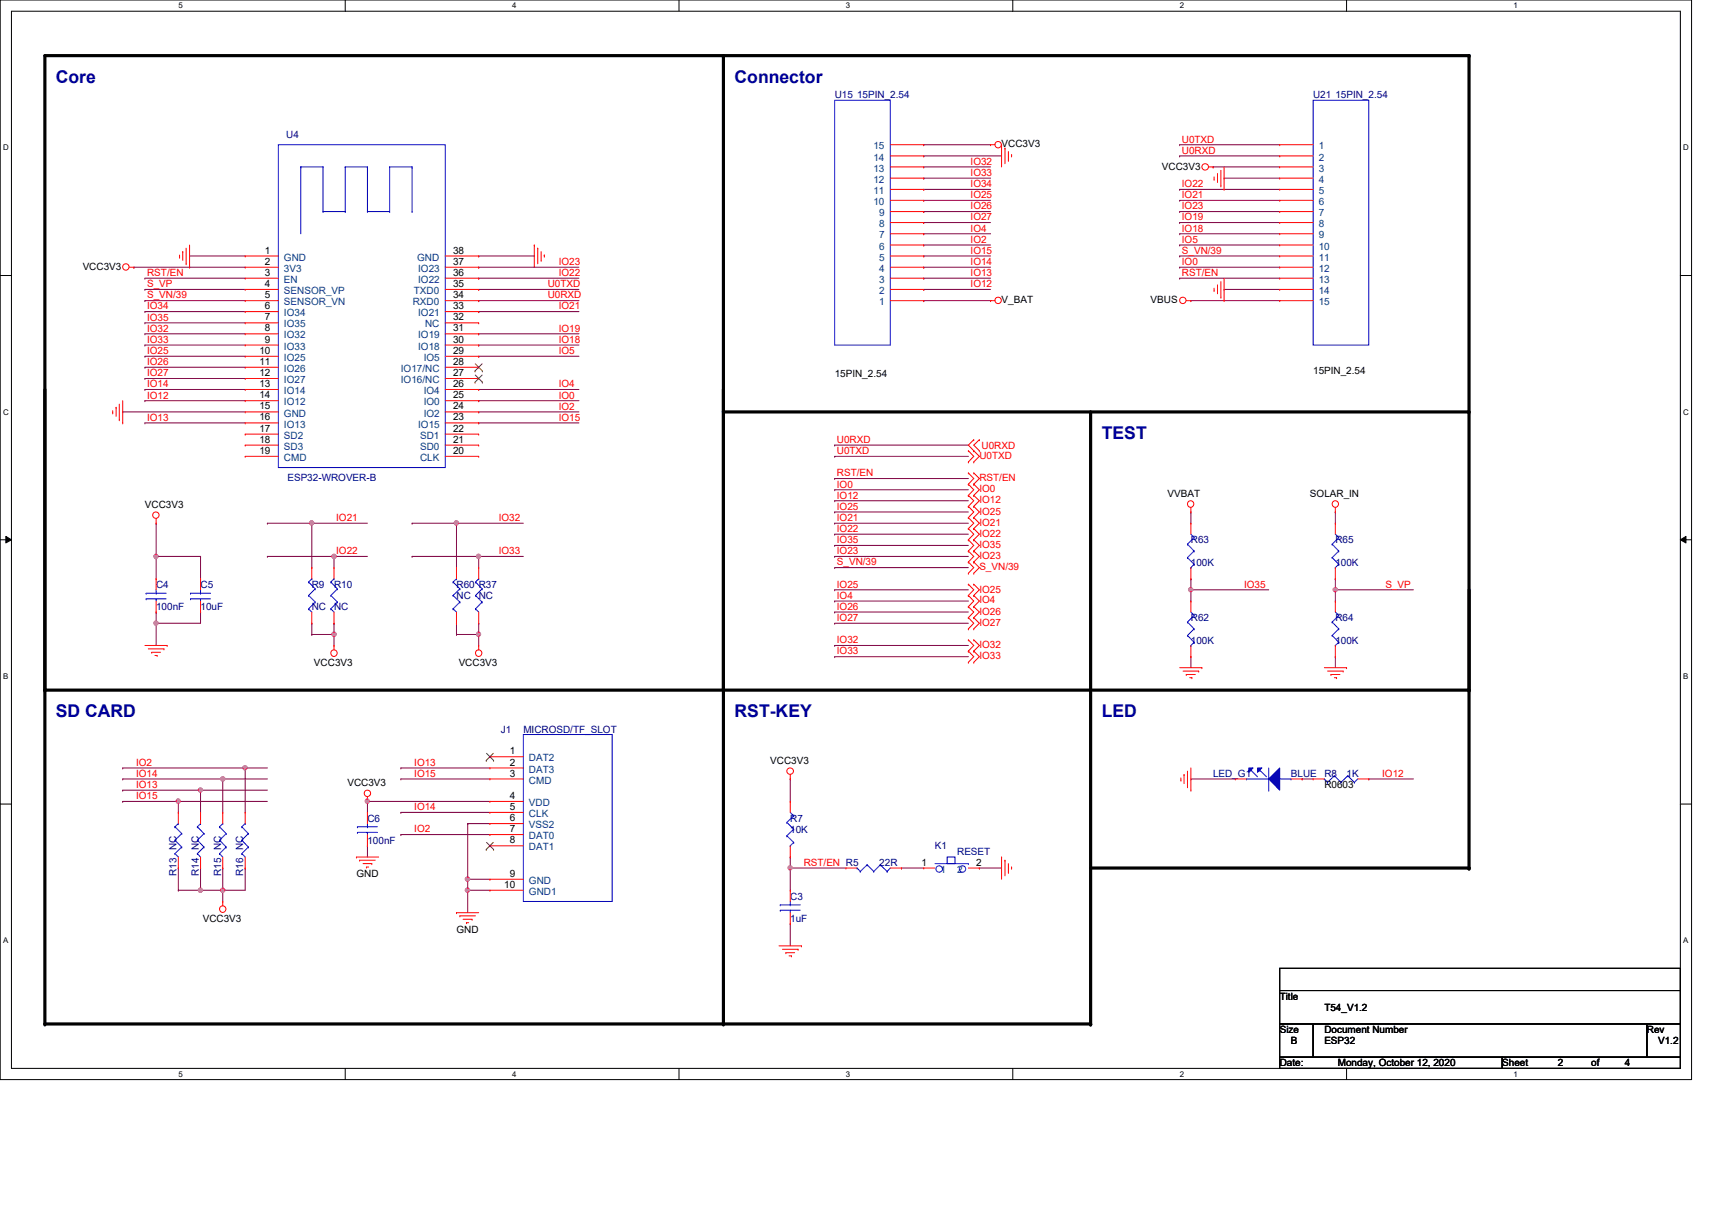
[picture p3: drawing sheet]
<svg xmlns="http://www.w3.org/2000/svg" width="297mm" height="210mm" viewBox="0 0 297 210" stroke-linecap="round" stroke-linejoin="round" font-family="sans-serif">
<path d="M0 0h293.5v187.3h-293.5zM2 1.9h289.5v183.4h-289.5z" fill="none" stroke="#000" stroke-width=".17"/>
<g fill="#fff">
<path d="M30.9 .2h.8v1.5h-.8z"/>
<path d="M30.9 185.5h.8v1.6h-.8z"/>
</g>
<path d="M59.9 0v1.9M59.9 185.3v2" fill="none" stroke="#000" stroke-width=".17"/>
<g fill="#fff">
<path d="M88.9 .2h.7v1.5h-.7z"/>
<path d="M88.9 185.5h.7v1.6h-.7z"/>
</g>
<path d="M117.8 0v1.9M117.8 185.3v2" fill="none" stroke="#000" stroke-width=".17"/>
<g fill="#fff">
<path d="M146.8 .2h.7v1.5h-.7z"/>
<path d="M146.8 185.5h.7v1.6h-.7z"/>
</g>
<path d="M175.7 0v1.9M175.7 185.3v2" fill="none" stroke="#000" stroke-width=".17"/>
<g fill="#fff">
<path d="M204.7 .2h.7v1.5h-.7z"/>
<path d="M204.7 185.5h.7v1.6h-.7z"/>
</g>
<path d="M233.6 0v1.9M233.6 185.3v2" fill="none" stroke="#000" stroke-width=".17"/>
<g fill="#fff">
<path d="M262.6 .2h.8v1.5h-.8z"/>
<path d="M262.6 185.5h.8v1.6h-.8z"/>
<path d="M.5 24.8h1v1.6h-1z"/>
<path d="M292.1 24.8h.9v1.6h-.9z"/>
<path d="M.5 70.7h1v1.5h-1z"/>
<path d="M292.1 70.7h.9v1.5h-.9z"/>
</g>
<path d="M0 47.8h2M291.5 47.8h2" fill="none" stroke="#000" stroke-width=".17"/>
<g fill="#fff">
<path d="M.5 116.5h.9v1.6h-.9z"/>
<path d="M292.1 116.5h.8v1.6h-.8z"/>
</g>
<path d="M0 93.6h2M1 93l1 .6-1 .6zM291.5 93.6l1-.6v1.2zM291.5 93.6h2" fill="none" stroke="#000" stroke-width=".17"/>
<path d="M1 93l1 .6-1 .6zM291.5 93.6l1-.6v1.2z" fill="#000"/>
<g fill="#fff">
<path d="M.5 162.4h.9v1.5h-.9z"/>
<path d="M292.1 162.4h.8v1.5h-.8z"/>
</g>
<path d="M0 139.5h2M291.5 139.5h2" fill="none" stroke="#000" stroke-width=".17"/>
<path d="M125.5 9.7v167.9M125.5 71.5h129.4M189.2 71.5v106.1h-181.4v-167.9h247.1v140.9h-65.7M7.8 119.7h247.1" fill="none" stroke="#000" stroke-width=".55"/>
<g fill="#000">
<circle cx="254.9" cy="9.7" r=".28"/>
<circle cx="254.9" cy="71.5" r=".28"/>
<circle cx="7.8" cy="119.7" r=".28"/>
<circle cx="125.5" cy="119.7" r=".28"/>
<circle cx="189.2" cy="119.7" r=".28"/>
<circle cx="254.9" cy="119.7" r=".28"/>
<circle cx="254.9" cy="150.6" r=".28"/>
<circle cx="7.8" cy="177.6" r=".28"/>
<circle cx="125.5" cy="177.6" r=".28"/>
<circle cx="189.2" cy="177.6" r=".28"/>
</g>
<g fill="none" stroke="#7f003f" stroke-width=".17">
<path d="M23.2 46.4h.1M23.2 46.4h19.3M25.1 48.3h.1M25.1 50.2h.1M25.1 52.2h.1M25.1 59.9h.1M25.1 54.1h.1M25.1 56h.1M25.1 57.9h.1M25.1 54.1h17.4M25.1 48.3h17.4M25.1 50.2h17.4"/>
<path d="M25.1 52.2h17.4M25.1 57.9h17.4M25.1 59.9h17.4M25.1 56h17.4M32.9 44.4h.1M32.9 44.4h9.6M83.1 44.4h.1M83.1 54.1h.1M83.1 50.2h.1M83.1 52.2h.1M83.1 46.4h.1M83.1 48.3h.1"/>
<path d="M83.1 57.9h.1M83.1 59.9h.1M83.1 44.4h9.6M83.1 54.1h17.4M83.1 48.3h17.4M83.1 46.4h17.4M83.1 50.2h17.4M83.1 52.2h17.4M83.1 57.9h17.4M83.1 59.9h17.4M21.3 71.5h.1M21.3 71.5h21.2"/>
<path d="M25.1 65.7h.1M25.1 63.7h.1M25.1 61.8h.1M25.1 73.4h.1M25.1 69.5h.1M25.1 67.6h.1M25.1 69.5h17.4M25.1 65.7h17.4M25.1 63.7h17.4M25.1 61.8h17.4M25.1 67.6h17.4M25.1 73.4h17.4"/>
<path d="M83.1 69.5h.1M83.1 61.8h.1M83.1 71.5h.1M83.1 67.6h.1M83.1 73.4h.1M83.1 69.5h17.4M83.1 71.5h17.4M83.1 61.8h17.4M83.1 67.6h17.4M83.1 73.4h17.4M144.8 92.7h.1M144.8 90.8h.1"/>
<path d="M144.8 94.6h.1M144.8 92.7h23.2M144.8 90.8h23.2M144.8 94.6h23.2M54.1 108.1h.1M54.1 110.1h.1M54.1 108.1v2M54.1 110.1h3.9"/>
</g>
<circle cx="58" cy="110" r=".38" fill="#f0f"/>
<circle cx="58" cy="110" r=".38" fill="none" stroke="#f0f" stroke-width=".17"/>
<g fill="none" stroke="#7f003f" stroke-width=".17">
<path d="M46.4 96.5h.1M46.4 90.8h.1M46.4 96.5h17.4M46.4 90.8h7.7M54.1 90.8h.1M54.1 90.8v7.7M58 96.5h.1M58 96.5v2M144.8 96.5h.1M144.8 98.5h.1M144.8 96.5h23.2M144.8 98.5h23.2"/>
<path d="M27.1 108.1h.1M27.1 108.1v3.9M58 108.1h.1M58 108.1v2"/>
</g>
<circle cx="58" cy="96.5" r=".38" fill="#f0f"/>
<circle cx="58" cy="96.5" r=".38" fill="none" stroke="#f0f" stroke-width=".17"/>
<path d="M54.1 90.8h.1M54.1 90.8h9.7" fill="none" stroke="#7f003f" stroke-width=".17"/>
<circle cx="54.1" cy="90.7" r=".38" fill="#f0f"/>
<circle cx="54.1" cy="90.7" r=".38" fill="none" stroke="#f0f" stroke-width=".17"/>
<g fill="none" stroke="#7f003f" stroke-width=".17">
<path d="M144.8 79.2h.1M144.8 77.2h.1M144.8 79.2h23.2M144.8 77.2h23.2M144.8 88.8h.1M144.8 85h.1M144.8 83h.1M144.8 88.8h23.2M144.8 85h23.2M144.8 83h23.2M27.1 106.2h.1M27.1 108.1h.1"/>
<path d="M27.1 106.2v1.9M34.8 106.2h.1M34.8 106.2v1.9h-7.7M58 110.1h.1M58 110.1v1.9M206.6 135.1h.1M206.6 135.1h7.7M225.9 135.1h.1M225.9 135.1h1.9"/>
</g>
<circle cx="27.1" cy="108.1" r=".37" fill="#f0f"/>
<circle cx="27.1" cy="108.1" r=".37" fill="none" stroke="#f0f" stroke-width=".17"/>
<path d="M27.1 96.5h.1M27.1 96.5v3.9" fill="none" stroke="#7f003f" stroke-width=".17"/>
<circle cx="27.1" cy="96.5" r=".38" fill="#f0f"/>
<circle cx="27.1" cy="96.5" r=".38" fill="none" stroke="#f0f" stroke-width=".17"/>
<path d="M27.1 96.5h.1M27.1 90.8h.1M27.1 96.5h7.7M27.1 90.8v5.7M34.8 96.5h.1M34.8 96.5v3.9M81.1 154.4h.1M81.1 154.4h3.9" fill="none" stroke="#7f003f" stroke-width=".17"/>
<circle cx="81.1" cy="154.4" r=".38" fill="#f0f"/>
<circle cx="81.1" cy="154.4" r=".38" fill="none" stroke="#f0f" stroke-width=".17"/>
<path d="M30.9 139h.1M30.9 139v1.9M34.8 137.1h.1M34.8 137.1v3.8M38.6 135.1h.1M38.6 135.1v5.8M42.5 133.2h.1M42.5 133.2v7.7M81.1 154.4h.1M81.1 154.4v3.9" fill="none" stroke="#7f003f" stroke-width=".17"/>
<circle cx="42.5" cy="133.2" r=".37" fill="#f0f"/>
<circle cx="42.5" cy="133.2" r=".37" fill="none" stroke="#f0f" stroke-width=".17"/>
<path d="M38.6 154.4h.1M38.6 154.4v2" fill="none" stroke="#7f003f" stroke-width=".17"/>
<circle cx="38.6" cy="154.4" r=".38" fill="#f0f"/>
<circle cx="38.6" cy="154.4" r=".38" fill="none" stroke="#f0f" stroke-width=".17"/>
<path d="M34.8 137.1h.1M34.8 137.1h11.6M38.6 135.1h.1M38.6 135.1h7.8M42.5 133.2h.1M42.5 133.2h3.9" fill="none" stroke="#7f003f" stroke-width=".17"/>
<circle cx="34.8" cy="137" r=".37" fill="#f0f"/>
<circle cx="34.8" cy="137" r=".37" fill="none" stroke="#f0f" stroke-width=".17"/>
<path d="M30.9 139h.1M30.9 139h15.5" fill="none" stroke="#7f003f" stroke-width=".17"/>
<circle cx="30.9" cy="139" r=".38" fill="#f0f"/>
<circle cx="30.9" cy="139" r=".38" fill="none" stroke="#f0f" stroke-width=".17"/>
<path d="M21.3 137.1h.1M21.3 139h.1M21.3 135.1h.1M21.3 137.1h13.5M21.3 139h9.6M21.3 135.1h17.3" fill="none" stroke="#7f003f" stroke-width=".17"/>
<circle cx="38.6" cy="135.1" r=".38" fill="#f0f"/>
<circle cx="38.6" cy="135.1" r=".38" fill="none" stroke="#f0f" stroke-width=".17"/>
<path d="M21.3 133.2h.1M21.3 133.2h21.2M63.8 139h.1M63.8 139h21.2" fill="none" stroke="#7f003f" stroke-width=".17"/>
<circle cx="63.7" cy="139" r=".38" fill="#f0f"/>
<circle cx="63.7" cy="139" r=".38" fill="none" stroke="#f0f" stroke-width=".17"/>
<g fill="none" stroke="#7f003f" stroke-width=".17">
<path d="M63.8 139h.1M63.8 139v1.9M69.6 133.2h.1M69.6 135.1h.1M69.6 133.2h15.4M69.6 135.1h15.4M63.8 146.7h.1M63.8 146.7v2M69.6 140.9h.1M69.6 144.8h.1M69.6 140.9h15.4M69.6 144.8h15.4"/>
<path d="M81.1 142.9h.1M81.1 152.5h.1M81.1 142.9h3.9M81.1 152.5v1.9M81.1 152.5h3.9"/>
</g>
<circle cx="81.1" cy="152.5" r=".37" fill="#f0f"/>
<circle cx="81.1" cy="152.5" r=".37" fill="none" stroke="#f0f" stroke-width=".17"/>
<path d="M206.6 102.3h.1M206.6 102.3h13.5" fill="none" stroke="#7f003f" stroke-width=".17"/>
<circle cx="206.6" cy="102.3" r=".37" fill="#f0f"/>
<circle cx="206.6" cy="102.3" r=".37" fill="none" stroke="#f0f" stroke-width=".17"/>
<path d="M206.6 88.8h.1M206.6 88.8v2M206.6 113.9h.1M206.6 102.3h.1M206.6 100.4h.1M206.6 100.4v3.9M206.6 113.9v1.9M231.7 102.3h.1M231.7 102.3h13.5" fill="none" stroke="#7f003f" stroke-width=".17"/>
<circle cx="231.7" cy="102.3" r=".37" fill="#f0f"/>
<circle cx="231.7" cy="102.3" r=".37" fill="none" stroke="#f0f" stroke-width=".17"/>
<g fill="none" stroke="#7f003f" stroke-width=".17">
<path d="M144.8 86.9h.1M144.8 86.9h23.2M231.7 88.8h.1M231.7 88.8v2M79.2 108.1h.1M79.2 110.1h.1M79.2 108.1v2M79.2 110.1h3.9M231.7 113.9h.1M231.7 102.3h.1M231.7 100.4h.1M231.7 100.4v3.9"/>
<path d="M231.7 113.9v1.9"/>
</g>
<circle cx="83" cy="110" r=".38" fill="#f0f"/>
<circle cx="83" cy="110" r=".38" fill="none" stroke="#f0f" stroke-width=".17"/>
<path d="M71.5 96.5h.1M71.5 90.8h.1M71.5 96.5h19.3M71.5 90.8h7.7M79.2 90.8h.1M79.2 90.8v7.7M83.1 96.5h.1M83.1 96.5v2M83.1 108.1h.1M83.1 108.1v2" fill="none" stroke="#7f003f" stroke-width=".17"/>
<circle cx="83" cy="96.5" r=".38" fill="#f0f"/>
<circle cx="83" cy="96.5" r=".38" fill="none" stroke="#f0f" stroke-width=".17"/>
<path d="M79.2 90.8h.1M79.2 90.8h11.6" fill="none" stroke="#7f003f" stroke-width=".17"/>
<circle cx="79.2" cy="90.7" r=".38" fill="#f0f"/>
<circle cx="79.2" cy="90.7" r=".38" fill="none" stroke="#f0f" stroke-width=".17"/>
<path d="M83.1 110.1h.1M83.1 110.1v1.9M137.1 150.6h.1M137.1 150.6h9.7" fill="none" stroke="#7f003f" stroke-width=".17"/>
<circle cx="137.1" cy="150.6" r=".37" fill="#f0f"/>
<circle cx="137.1" cy="150.6" r=".37" fill="none" stroke="#f0f" stroke-width=".17"/>
<g fill="none" stroke="#7f003f" stroke-width=".17">
<path d="M144.8 102.3h.1M144.8 104.3h.1M144.8 106.2h.1M144.8 108.1h.1M144.8 113.9h.1M144.8 112h.1M144.8 102.3h23.2M144.8 104.3h23.2M144.8 106.2h23.2M144.8 108.1h23.2M144.8 113.9h23.2M144.8 112h23.2"/>
<path d="M137.1 135.1h.1M137.1 135.1v3.9M237.5 135.1h.1M237.5 135.1h7.7M30.9 154.4h.1M30.9 150.6h.1M30.9 150.6v3.8M34.8 150.6h.1M34.8 154.4h.1M34.8 150.6v3.8M38.6 154.4h.1M38.6 150.6h.1"/>
<path d="M38.6 150.6v3.8M42.5 150.6h.1M42.5 150.6v3.8h-11.6M81.1 142.9h.1M81.1 142.9v9.6M137.1 150.6h.1M137.1 148.7h.1M137.1 148.7v5.7M156.4 150.6h.1M156.4 150.6h3.9M169.9 150.6h.1M169.9 150.6h3.9"/>
<path d="M137.1 160.2h.1M137.1 160.2v3.9"/>
</g>
<circle cx="34.8" cy="154.4" r=".38" fill="#f0f"/>
<circle cx="34.8" cy="154.4" r=".38" fill="none" stroke="#f0f" stroke-width=".17"/>
<g fill="none" stroke="#7f003f" stroke-width=".17">
<path d="M160.3 27.1h.1M160.3 30.9h.1M160.3 29h.1M160.3 32.9h.1M160.3 25.1h.1M160.3 38.6h.1M160.3 36.7h.1M160.3 34.8h.1M160.3 27.1h13.5M160.3 30.9h11.6M160.3 29h11.6M160.3 32.9h11.6"/>
<path d="M160.3 25.1h11.6M160.3 36.7h11.6M160.3 34.8h11.6M160.3 38.6h11.6M204.7 36.7h.1M204.7 32.9h.1M204.7 34.8h.1M204.7 27.1h.1M204.7 25.1h.1M204.7 38.6h.1M204.7 27.1h17.3M204.7 32.9h17.3"/>
<path d="M204.7 25.1h17.3M204.7 36.7h17.3M204.7 34.8h17.3M204.7 38.6h17.3M210.5 29h.1M210.5 29h11.5M212.4 30.9h.1M212.4 30.9h9.6M160.3 48.3h.1M160.3 52.2h.1M160.3 42.5h.1M160.3 44.4h.1"/>
<path d="M160.3 50.2h.1M160.3 46.4h.1M160.3 40.6h.1M160.3 44.4h11.6M160.3 42.5h11.6M160.3 40.6h11.6M160.3 52.2h11.6M160.3 48.3h11.6M160.3 46.4h11.6M160.3 50.2h11.6M204.7 44.4h.1M204.7 42.5h.1"/>
<path d="M204.7 40.6h.1M204.7 48.3h.1M204.7 46.4h.1M204.7 44.4h17.3M204.7 42.5h17.3M204.7 40.6h17.3M204.7 48.3h17.3M204.7 46.4h17.3M206.6 52.2h.1M206.6 52.2h15.4M212.4 50.2h.1M212.4 50.2h9.6"/>
</g>
<g fill="none" stroke="#f00" stroke-width=".17">
<path d="M171.9 25.1h.1M171.9 25.1h.7M173.8 25.1h.1M173.8 25.1v3.9M174.4 25.7h.1M174.4 25.7v2.7M175 27.8h.1M175 26.3v1.5M175.5 26.8h.1M175.5 26.8v.4M209.7 29h.8M210.5 29h.1"/>
<path d="M210.6 31.1h.1M210.6 30.7v.4M211.2 30.1h.1M211.2 30.1v1.6M211.8 32.3h.1M211.8 29.5v2.8M212.4 32.9h.1M212.4 29v3.9M222 25.1h.1M222 27.1h.1M222 29h.1M222 30.9h.1"/>
<path d="M222 32.9h.1M222 34.8h.1M222 36.7h.1M222 38.6h.1M222 25.1h5.8M222 29h5.8M222 27.1h5.8M222 30.9h5.8M222 32.9h5.8M222 34.8h5.8M222 36.7h5.8M222 38.6h5.8"/>
<path d="M22.4 46.4h.8M23.2 46.4h.1M31.2 44.6h.1M31.2 44.2v.4M31.7 43.6h.1M31.7 43.6v1.6M32.3 45.8h.1M32.3 43.1v2.7M32.9 46.4h.1M32.9 42.5v3.9M92.7 42.5h.1M92.7 42.5v3.9"/>
<path d="M93.3 43.1h.1M93.3 43.1v2.7M93.9 45.2h.1M93.9 43.6v1.6M94.4 44.2h.1M94.4 44.2v.4M171.9 52.2h.1M171.9 52.2h.7M205.8 52.2h.8M206.6 52.2h.1M210.6 50.4h.1M210.6 50v.4"/>
<path d="M211.2 49.4h.1M211.2 49.4v1.6M211.8 51.6h.1M211.8 48.9v2.7M212.4 52.2h.1M212.4 48.3v3.9M222 40.6h.1M222 42.5h.1M222 44.4h.1M222 46.4h.1M222 48.3h.1M222 50.2h.1"/>
<path d="M222 52.2h.1M222 46.4h5.8M222 52.2h5.8M222 40.6h5.8M222 42.5h5.8M222 44.4h5.8M222 48.3h5.8M222 50.2h5.8M19.6 71.6h.1M19.6 71.2v.4M20.1 70.7h.1M20.1 70.7v1.5"/>
<path d="M20.7 72.8h.1M20.7 70.1v2.7M21.3 73.4h.1M21.3 69.5v3.9M168 78.2h.1M168 78.2l.9 1-.9 .9M168.9 76.3h.1M168.9 78.2h.1M168.9 76.3l-.9 .9 .9 1M168.9 78.2l1 1-1 .9M169.9 78.2h.1M169.9 76.3h.1"/>
<path d="M169.9 76.3l-1 .9 1 1M27.1 90.8h.1M27.1 90v.8M58 98.5h.1M58 98.5v1.9M83.1 98.5h.1M83.1 98.5v1.9M168 93.6h.1M168 91.7h.1M168 89.8h.1M168 95.6h.1M168 97.5h.1"/>
<path d="M168 99.4h.1M168 87.8h.1M168 85.9h.1M168 84h.1M168 82h.1M168 80.1h.1M168 91.7l.9 1-.9 .9M168 89.8l.9 1-.9 .9M168 93.6l.9 1-.9 1M168 95.6l.9 .9-.9 1M168 97.5l.9 1-.9 .9M168 87.8l.9 1-.9 1"/>
<path d="M168 84l.9 1-.9 .9M168 82l.9 1-.9 1M168 85.9l.9 1-.9 .9M168.9 93.6h.1M168.9 91.7h.1M168.9 89.8h.1M168.9 95.6h.1M168.9 97.5h.1M168.9 99.4h.1M168.9 87.8h.1M168.9 85.9h.1M168.9 84h.1"/>
<path d="M168.9 82h.1M168.9 80.1h.1M168.9 91.7l1 1-1 .9M168.9 89.8l1 1-1 .9M168.9 93.6l1 1-1 1M168.9 95.6l1 .9-1 1M168.9 97.5l1 1-1 .9M168.9 87.8l1 1-1 1M168.9 84l1 1-1 .9M168.9 82l1 1-1 1M168.9 85.9l1 1-1 .9M206.6 88.8h.1"/>
<path d="M206.6 90.8h.1M206.6 88.1v.7M206.6 90.8v1.9M206.6 98.5v1.9M231.7 88.8h.1M231.7 90.8h.1M231.7 88.1v.7M231.7 90.8v1.9M231.7 98.5v1.9M25.1 112h3.9M25.7 112.6h2.7M26.3 113.2h.1"/>
<path d="M26.3 113.2h1.6M26.9 113.7h.4M27.3 113.7h.1M28.4 112.6h.1M29 112h.1M34.8 106.2h.1M34.8 100.4h.1M34.8 100.4v1.9M34.8 104.3v1.9M58 112h.1M58 108.1h.1M58 106.2v1.9"/>
<path d="M58 112v.7M83.1 112h.1M83.1 108.1h.1M83.1 106.2v1.9M83.1 112v.7M168 107.1h.1M168 105.2h.1M168 109.1h.1M168 103.3h.1M168 101.3h.1M168 114.9h.1M168 112.9h.1"/>
<path d="M168 111h.1M168 105.2l.9 1-.9 .9M168 107.1l.9 1-.9 1M168 101.3l.9 1-.9 1M168 103.3l.9 1-.9 .9M168 112.9l.9 1-.9 1M168 111l.9 1-.9 .9M168.9 107.1h.1M168.9 105.2h.1M168.9 109.1h.1M168.9 103.3h.1M168.9 101.3h.1"/>
<path d="M168.9 114.9h.1M168.9 112.9h.1M168.9 111h.1M168.9 105.2l1 1-1 .9M168.9 107.1l1 1-1 1M168.9 101.3l1 1-1 1M168.9 103.3l1 1-1 .9M168.9 112.9l1 1-1 1M168.9 111l1 1-1 .9M204.7 115.8h3.8M205.3 116.4h2.7M205.8 117h.1"/>
<path d="M205.8 117h1.6M206.4 117.6h.4M206.6 100.4h.1M206.8 117.6h.1M208 116.4h.1M208.5 115.8h.1M229.8 115.8h3.8M230.3 116.4h2.7M230.9 117h.1M230.9 117h1.6M231.5 117.6h.4M231.7 100.4h.1"/>
<path d="M231.9 117.6h.1M233 116.4h.1M233.6 115.8h.1M63.8 139h.1M63.8 138.2v.8M137.1 135.1h.1M137.1 139h.1M137.1 134.4v.7M137.1 139v1.9M204.9 135.3h.1M204.9 135v.3M205.4 134.4h.1"/>
<path d="M205.4 134.4v1.5M206 136.5h.1M206 133.8v2.7M206.6 137.1h.1M206.6 133.2v3.9M227.8 135.1h.1M227.8 135.1h2M235.6 135.1h1.9M237.5 135.1h.1M38.6 156.4h.1M38.6 150.6h.1M38.6 140.9h.1"/>
<path d="M38.6 140.9v2M38.6 148.7v1.9M38.6 156.4v.7M61.8 148.7h.1M61.8 148.7h3.9M62.4 149.2h.1M62.4 149.2h2.7M63 149.8h1.5M63.6 150.4h.1M63.6 150.4h.4M64.5 149.8h.1M79.2 158.3h.1"/>
<path d="M79.2 158.3h3.9M79.8 158.9h.1M79.8 158.9h2.7M80.3 159.5h1.6M81.9 159.5h.1M137.1 148.7h.1M137.1 154.4h.1M137.1 146.7v2M137.1 154.4v2M137.1 158.3v1.9M146.8 150.6h.1M146.8 150.6h1.9"/>
<path d="M154.5 150.6h1.9M156.4 150.6h.1M173.8 148.7h.1M173.8 148.7v3.8M174.4 149.2h.1M174.4 149.2v2.7M175 151.3h.1M175 149.8v1.5M175.5 150.4h.1M175.5 150.4v.4M80.9 160.1h.1M80.9 160.1h.4"/>
<path d="M135.2 164.1h3.9M135.8 164.7h2.7M136.4 165.3h.1M136.4 165.3h1.5M136.9 165.8h.4M137.1 160.2h.1M137.3 165.8h.1M138.5 164.7h.1M139.1 164.1h.1"/>
<circle cx="173.2" cy="25.1" r=".56"/>
<circle cx="209.1" cy="29" r=".56"/>
<circle cx="21.8" cy="46.3" r=".56"/>
<circle cx="173.2" cy="52.1" r=".56"/>
<circle cx="205.2" cy="52.1" r=".56"/>
<circle cx="27" cy="89.4" r=".56"/>
<circle cx="206.6" cy="87.4" r=".56"/>
<circle cx="231.7" cy="87.4" r=".56"/>
<circle cx="57.9" cy="113.3" r=".56"/>
<circle cx="83" cy="113.3" r=".56"/>
<circle cx="63.7" cy="137.6" r=".56"/>
<circle cx="137.1" cy="133.8" r=".56"/>
<circle cx="38.6" cy="157.7" r=".56"/>
</g>
<path d="M222 168h69.5v3.8h-69.5zM222 171.8h69.5v5.8h-69.5zM222 177.6h5.8v5.8h-5.8zM227.8 177.6h57.9v5.8h-57.9zM285.7 177.6h5.8v5.8h-5.8zM222 183.4h38.6v1.9h-38.6zM260.6 183.4h30.9v1.9h-30.9z" fill="none" stroke="#000" stroke-width=".17"/>
<g fill="none" stroke="#00f" stroke-width=".17">
<path d="M227.8 17.4h9.7v42.5h-9.7zM206 94.4h.1M206 96.7h.1M206 94.4l1.2 1.2M206 96.7l1.2 1.2M206.6 98.5h.1M206.6 92.7l.6 .6M207.2 93.3h.1M207.2 95.6h.1M207.2 97.9h.1M207.2 95.6l-1.2 1.1M207.2 93.3l-1.2 1.1"/>
<path d="M207.2 97.9l-.6 .6M231.1 94.4h.1M231.1 96.7h.1M231.1 94.4l1.2 1.2M231.1 96.7l1.2 1.2M231.7 98.5h.1M231.7 92.7l.6 .6M232.3 93.3h.1M232.3 95.6h.1M232.3 97.9h.1M232.3 93.3l-1.2 1.1M232.3 95.6l-1.2 1.1"/>
<path d="M232.3 97.9l-.6 .6M33.1 102.9h.1M33.1 103.9h.1M33.1 102.9h3.4M33.1 103.9h3.4M34.8 103.9h.1M34.8 102.9h.1M34.8 102.3v.6M34.8 103.9v.4M57.4 105.6h.1M57.4 103.3h.1M57.4 101h.1"/>
<path d="M57.4 105.6l.6 .6M57.4 103.3l1.1 1.1M57.4 101l1.1 1.2M58 100.4h.1M58 100.4l-.6 .6M58.5 104.4h.1M58.5 102.2h.1M58.5 104.4l-1.1 1.2M58.5 102.2l-1.1 1.1M82.5 105.6h.1M82.5 103.3h.1M82.5 101h.1"/>
<path d="M82.5 105.6l.6 .6M82.5 103.3l1.1 1.1M82.5 101l1.1 1.2M83.1 100.4h.1M83.1 100.4l-.6 .6M83.6 104.4h.1M83.6 102.2h.1M83.6 104.4l-1.1 1.2M83.6 102.2l-1.1 1.1M229.8 135.1h.1M229.8 135.1l.5 .6M230.3 135.7h.1"/>
<path d="M231.5 134.6h.1M231.5 134.6l1.2 1.1M231.5 134.6l-1.2 1.1M232.7 135.7h.1M233.8 134.6h.1M233.8 134.6l1.2 1.1M233.8 134.6l-1.1 1.1M235 135.7h.1M235.6 135.1l-.6 .6M38.1 148.1h.1M38.1 145.8h.1M38.1 143.4h.1"/>
<path d="M38.1 148.1l.5 .6M38.1 145.8l1.1 1.1M38.1 143.4l1.1 1.2M38.6 142.9h.1M38.6 142.9l-.5 .5M39.2 146.9h.1M39.2 144.6h.1M39.2 146.9l-1.1 1.2M39.2 144.6l-1.1 1.2M135.4 157h.1M135.4 157.9h.1M135.4 157h3.4"/>
<path d="M135.4 157.9h3.4M136.5 142.7h.1M136.5 145h.1M136.5 142.7l1.2 1.1M136.5 145l1.2 1.1M137.1 146.7h.1M137.1 157.9h.1M137.1 157h.1M137.1 140.9l.6 .6M137.1 156.4v.6M137.1 157.9v.4M137.7 141.5h.1"/>
<path d="M137.7 143.8h.1M137.7 146.1h.1M137.7 141.5l-1.2 1.2M137.7 143.8l-1.2 1.2M137.7 146.1l-.6 .6M148.7 150.6h.1M148.7 150.6l.6 .6M149.3 151.2h.1M150.4 150h.1M150.4 150l1.2 1.2M150.4 150l-1.1 1.2M151.6 151.2h.1"/>
<path d="M152.7 150h.1M152.7 150l1.2 1.2M152.7 150l-1.1 1.2M153.9 151.2h.1M154.5 150.6l-.6 .6"/>
</g>
<path d="M222 133.2v3.9l-1.9-2z" fill="#00f"/>
<path d="M222 133.2v3.9l-1.9-2z" fill="none" stroke="#00f" stroke-width=".17"/>
<path d="M218.2 133.2h.7l-.7 .8z" fill="#00f"/>
<path d="M218.2 133.2h.7l-.7 .8z" fill="none" stroke="#00f" stroke-width=".17"/>
<path d="M216.7 133.2h.7l-.7 .8z" fill="#00f"/>
<g fill="none" stroke="#00f" stroke-width=".17">
<path d="M144.8 17.4h9.7v42.5h-9.7zM48.3 25.1h29v56h-29zM52.2 29h.1M52.2 29v11.6M52.2 29h3.8M56 29h.1M56 36.7h.1M56 29v7.7M56 36.7h3.9M59.9 36.7h.1M59.9 29h.1M59.9 29h3.9"/>
<path d="M59.9 29v7.7M63.8 29h.1M63.8 36.7h.1M63.8 36.7h3.8M63.8 29v7.7M67.6 36.7h.1M67.6 29h.1M67.6 29h3.9M67.6 29v7.7M71.5 29h.1M71.5 36.7h.1M71.5 29v7.7"/>
<path d="M25.4 102.9h.1M25.4 103.9h.1M25.4 102.9h3.4M25.4 103.9h3.4M27.1 103.9h.1M27.1 102.9h.1M27.1 102.3v.6M27.1 103.9v.4M53.5 105.6h.1M53.5 103.3h.1M53.5 101h.1M53.5 105.6l.6 .6"/>
<path d="M53.5 103.3l1.2 1.1M53.5 101l1.2 1.2M54.1 100.4h.1M54.1 100.4l-.6 .6M54.7 104.4h.1M54.7 102.2h.1M54.7 104.4l-1.2 1.2M54.7 102.2l-1.2 1.1M78.6 105.6h.1M78.6 103.3h.1M78.6 101h.1M78.6 105.6l.6 .6"/>
<path d="M78.6 103.3l1.2 1.1M78.6 101l1.2 1.2M79.2 100.4h.1M79.2 100.4l-.6 .6M79.8 104.4h.1M79.8 102.2h.1M79.8 104.4l-1.2 1.2M79.8 102.2l-1.2 1.1M206 107.9h.1M206 110.2h.1M206 107.9l1.2 1.2M206 110.2l1.2 1.2"/>
<path d="M206.6 112h.1M206.6 106.2l.6 .6M207.2 106.8h.1M207.2 109.1h.1M207.2 111.4h.1M207.2 106.8l-1.2 1.1M207.2 109.1l-1.2 1.1M207.2 111.4l-.6 .6M231.1 107.9h.1M231.1 110.2h.1M231.1 107.9l1.2 1.2M231.1 110.2l1.2 1.2"/>
<path d="M231.7 112h.1M231.7 106.2l.6 .6M232.3 106.8h.1M232.3 109.1h.1M232.3 111.4h.1M232.3 106.8l-1.2 1.1M232.3 109.1l-1.2 1.1M232.3 111.4l-.6 .6M90.8 127.4h15.4v29h-15.4zM216.3 135.1h.1M216.3 135.1h3.8M216.7 133.2h.7l-.7 .8z"/>
<path d="M217 133.6h.1M217 133.6l1.2 1.1M218.6 133.6h.1M218.6 133.6l1.1 1.1M220.1 137.1h.1M220.1 133.2v3.9M222 135.1h2M224 135.1h.1M30.3 148.1h.1M30.3 145.8h.1M30.3 143.4h.1M30.3 148.1l.6 .6"/>
<path d="M30.3 145.8l1.2 1.1M30.3 143.4l1.2 1.2M30.9 142.9h.1M30.9 142.9l-.6 .5M31.5 146.9h.1M31.5 144.6h.1M31.5 146.9l-1.2 1.2M31.5 144.6l-1.2 1.2M34.2 148.1h.1M34.2 145.8h.1M34.2 143.4h.1M34.2 148.1l.6 .6"/>
<path d="M34.2 145.8l1.2 1.1M34.2 143.4l1.2 1.2M34.8 142.9h.1M34.8 142.9l-.6 .5M35.4 146.9h.1M35.4 144.6h.1M35.4 146.9l-1.2 1.2M35.4 144.6l-1.2 1.2M41.9 148.1h.1M41.9 145.8h.1M41.9 143.4h.1M41.9 148.1l.6 .6"/>
<path d="M41.9 145.8l1.2 1.1M41.9 143.4l1.2 1.2M42.5 142.9h.1M42.5 142.9l-.6 .5M43.1 146.9h.1M43.1 144.6h.1M43.1 146.9l-1.2 1.2M43.1 144.6l-1.2 1.2M62 143.4h.1M62 144.4h.1M62 143.4h3.5M62 144.4h3.5"/>
<path d="M63.8 144.4h.1M63.8 143.4h.1M63.8 142.9v.5M63.8 144.4v.4M162.2 149.8h5.8M164.3 148.7h1.4v1.1h-1.4zM168 149.8h.1"/>
<circle cx="163" cy="150.8" r=".56"/>
<circle cx="167" cy="150.7" r=".56"/>
</g>
<g fill="none" stroke="#f00" stroke-width=".17">
<path d="M154.5 38.6h5.8M154.5 36.7h5.8M154.5 34.8h5.8M154.5 32.9h5.8M154.5 30.9h5.8M154.5 29h5.8M154.5 27.1h5.8M154.5 25.1h5.8M160.3 38.6h.1M160.3 36.7h.1M160.3 34.8h.1M160.3 32.9h.1"/>
<path d="M160.3 30.9h.1M160.3 29h.1M160.3 27.1h.1M160.3 25.1h.1M42.5 44.4h.1M42.5 46.4h.1M42.5 48.3h.1M42.5 50.2h.1M42.5 52.2h.1M42.5 54.1h.1M42.5 56h.1M42.5 57.9h.1"/>
<path d="M42.5 59.9h.1M42.5 44.4h5.8M42.5 46.4h5.8M42.5 48.3h5.8M42.5 50.2h5.8M42.5 52.2h5.8M42.5 54.1h5.8M42.5 56h5.8M42.5 57.9h5.8M42.5 59.9h5.8M77.3 44.4h5.8M77.3 46.4h5.8"/>
<path d="M77.3 48.3h5.8M77.3 50.2h5.8M77.3 52.2h5.8M77.3 54.1h5.8M77.3 56h5.8M77.3 57.9h5.8M77.3 59.9h5.8M83.1 44.4h.1M83.1 46.4h.1M83.1 48.3h.1M83.1 50.2h.1M83.1 52.2h.1"/>
<path d="M83.1 54.1h.1M83.1 56h.1M83.1 57.9h.1M83.1 59.9h.1M154.5 44.4h5.8M154.5 46.4h5.8M154.5 48.3h5.8M154.5 50.2h5.8M154.5 52.2h5.8M154.5 42.5h5.8M154.5 40.6h5.8M160.3 52.2h.1"/>
<path d="M160.3 50.2h.1M160.3 48.3h.1M160.3 46.4h.1M160.3 44.4h.1M160.3 42.5h.1M160.3 40.6h.1M42.5 61.8h.1M42.5 63.7h.1M42.5 65.7h.1M42.5 67.6h.1M42.5 69.5h.1M42.5 71.5h.1"/>
<path d="M42.5 73.4h.1M42.5 75.3h.1M42.5 77.2h.1M42.5 79.2h.1M42.5 61.8h5.8M42.5 63.7h5.8M42.5 65.7h5.8M42.5 67.6h5.8M42.5 69.5h5.8M42.5 71.5h5.8M42.5 73.4h5.8M42.5 75.3h5.8"/>
<path d="M42.5 77.2h5.8M42.5 79.2h5.8M77.3 61.8h5.8M77.3 63.7h5.8M77.3 65.7h5.8M77.3 67.6h5.8M77.3 69.5h5.8M77.3 71.5h5.8M77.3 73.4h5.8M77.3 75.3h5.8M77.3 77.2h5.8M77.3 79.2h5.8"/>
<path d="M83.1 61.8h.1M83.1 63.7h.1M83.1 65.7h.1M83.1 67.6h.1M83.1 69.5h.1M83.1 71.5h.1M83.1 75.3h.1M83.1 77.2h.1M83.1 79.2h.1M83.1 73.4h.1M54.1 98.5h.1M54.1 98.5v1.9"/>
<path d="M79.2 98.5h.1M79.2 98.5v1.9M27.1 106.2h.1M27.1 100.4h.1M27.1 100.4v1.9M27.1 104.3v1.9M54.1 108.1h.1M54.1 106.2v1.9M79.2 108.1h.1M79.2 106.2v1.9M206.6 104.3h.1M206.6 113.9h.1"/>
<path d="M206.6 104.3v1.9M206.6 112v1.9M231.7 104.3h.1M231.7 113.9h.1M231.7 104.3v1.9M231.7 112v1.9M85 133.2h.1M85 135.1h.1M85 139h.1M85 131.3h.1M85 135.1h5.8M85 133.2h5.8"/>
<path d="M85 139h5.8M85 131.3h5.8M214.3 135.1h.1M214.3 135.1h2M224 135.1h1.9M225.9 135.1h.1M30.9 150.6h.1M30.9 140.9h.1M30.9 140.9v2M30.9 148.7v1.9M34.8 150.6h.1M34.8 140.9h.1"/>
<path d="M34.8 140.9v2M34.8 148.7v1.9M42.5 150.6h.1M42.5 140.9h.1M42.5 140.9v2M42.5 148.7v1.9M63.8 146.7h.1M63.8 140.9h.1M63.8 140.9v2M63.8 144.8v1.9M85 140.9h.1M85 142.9h.1"/>
<path d="M85 144.8h.1M85 146.7h.1M85 152.5h.1M85 154.4h.1M85 140.9h5.8M85 142.9h5.8M85 144.8h5.8M85 146.7h5.8M85 152.5h5.8M85 154.4h5.8M160.3 150.6h.1M160.3 150.6h1.9"/>
<path d="M168 150.6h1.9M169.9 150.6h.1"/>
</g>
<g fill="none" stroke="#7f3f00" stroke-width=".17">
<path d="M82.4 64.3h.1M82.4 66.3h.1M82.5 63.1l1.2 1.2M82.5 65.1l1.2 1.2M83.6 63.1l-1.2 1.2M83.6 65.1l-1.2 1.2M83.7 64.3h.1M83.7 66.3h.1M84.4 131.9h.1M84.4 130.7l1.2 1.2M85.6 130.7l-1.2 1.2M85.6 131.9h.1"/>
<path d="M84.4 147.4h.1M84.4 146.1l1.2 1.3M85.6 146.1l-1.2 1.3M85.6 147.4h.1"/>
</g>
<circle cx="58" cy="110" r=".38" fill="#f0f"/>
<circle cx="58" cy="110" r=".38" fill="none" stroke="#f0f" stroke-width=".17"/>
<circle cx="58" cy="96.5" r=".38" fill="#f0f"/>
<circle cx="58" cy="96.5" r=".38" fill="none" stroke="#f0f" stroke-width=".17"/>
<circle cx="54.1" cy="90.7" r=".38" fill="#f0f"/>
<circle cx="54.1" cy="90.7" r=".38" fill="none" stroke="#f0f" stroke-width=".17"/>
<circle cx="27.1" cy="108.1" r=".37" fill="#f0f"/>
<circle cx="27.1" cy="108.1" r=".37" fill="none" stroke="#f0f" stroke-width=".17"/>
<circle cx="27.1" cy="96.5" r=".38" fill="#f0f"/>
<circle cx="27.1" cy="96.5" r=".38" fill="none" stroke="#f0f" stroke-width=".17"/>
<circle cx="81.1" cy="154.4" r=".38" fill="#f0f"/>
<circle cx="81.1" cy="154.4" r=".38" fill="none" stroke="#f0f" stroke-width=".17"/>
<circle cx="42.5" cy="133.2" r=".37" fill="#f0f"/>
<circle cx="42.5" cy="133.2" r=".37" fill="none" stroke="#f0f" stroke-width=".17"/>
<circle cx="38.6" cy="154.4" r=".38" fill="#f0f"/>
<circle cx="38.6" cy="154.4" r=".38" fill="none" stroke="#f0f" stroke-width=".17"/>
<circle cx="34.8" cy="137" r=".37" fill="#f0f"/>
<circle cx="34.8" cy="137" r=".37" fill="none" stroke="#f0f" stroke-width=".17"/>
<circle cx="30.9" cy="139" r=".38" fill="#f0f"/>
<circle cx="30.9" cy="139" r=".38" fill="none" stroke="#f0f" stroke-width=".17"/>
<circle cx="38.6" cy="135.1" r=".38" fill="#f0f"/>
<circle cx="38.6" cy="135.1" r=".38" fill="none" stroke="#f0f" stroke-width=".17"/>
<circle cx="63.7" cy="139" r=".38" fill="#f0f"/>
<circle cx="63.7" cy="139" r=".38" fill="none" stroke="#f0f" stroke-width=".17"/>
<circle cx="81.1" cy="152.5" r=".37" fill="#f0f"/>
<circle cx="81.1" cy="152.5" r=".37" fill="none" stroke="#f0f" stroke-width=".17"/>
<circle cx="206.6" cy="102.3" r=".37" fill="#f0f"/>
<circle cx="206.6" cy="102.3" r=".37" fill="none" stroke="#f0f" stroke-width=".17"/>
<circle cx="231.7" cy="102.3" r=".37" fill="#f0f"/>
<circle cx="231.7" cy="102.3" r=".37" fill="none" stroke="#f0f" stroke-width=".17"/>
<circle cx="83" cy="110" r=".38" fill="#f0f"/>
<circle cx="83" cy="110" r=".38" fill="none" stroke="#f0f" stroke-width=".17"/>
<circle cx="83" cy="96.5" r=".38" fill="#f0f"/>
<circle cx="83" cy="96.5" r=".38" fill="none" stroke="#f0f" stroke-width=".17"/>
<circle cx="79.2" cy="90.7" r=".38" fill="#f0f"/>
<circle cx="79.2" cy="90.7" r=".38" fill="none" stroke="#f0f" stroke-width=".17"/>
<circle cx="137.1" cy="150.6" r=".37" fill="#f0f"/>
<circle cx="137.1" cy="150.6" r=".37" fill="none" stroke="#f0f" stroke-width=".17"/>
<circle cx="34.8" cy="154.4" r=".38" fill="#f0f"/>
<circle cx="34.8" cy="154.4" r=".38" fill="none" stroke="#f0f" stroke-width=".17"/>
<g font-size="3" fill="#00007f">
<text x="9.7" y="14.4">Core</text>
<text x="127.5" y="14.4">Connector</text>
<text x="191.2" y="76.2">TEST</text>
<text x="9.7" y="124.5">SD CARD</text>
<text x="127.5" y="124.5">RST-KEY</text>
<text x="191.2" y="124.5">LED</text>
</g>
<g font-size="1.7" fill="#00007f">
<text x="144.8" y="17.1">U15 15PIN_2.54</text>
<text x="227.8" y="17.1">U21 15PIN_2.54</text>
<text x="49.7" y="24">U4</text>
<text x="49.9" y="83.5">ESP32-WROVER-B</text>
<text x="206.6" y="94.3">R63</text>
<text x="231.7" y="94.3">R65</text>
<text x="206.6" y="98.1">100K</text>
<text x="231.7" y="98.1">100K</text>
<text x="27.1" y="102">C4</text>
<text x="27.1" y="105.9">100nF</text>
<text x="34.8" y="102">C5</text>
<text x="34.8" y="105.9">10uF</text>
<text x="54.1" y="102">R9</text>
<text x="54.1" y="105.9">NC</text>
<text x="58" y="102">R10</text>
<text x="58" y="105.9">NC</text>
<text x="79.2" y="102">R60 R37</text>
<text x="79.2" y="103.9">NC</text>
<text x="83.1" y="103.9">NC</text>
<text x="206.6" y="107.8">R62</text>
<text x="231.7" y="107.8">R64</text>
<text x="206.6" y="111.7">100K</text>
<text x="231.7" y="111.7">100K</text>
<text x="86.9" y="127.1">J1</text>
<text x="90.8" y="127.1">MICROSD/TF_SLOT</text>
<text x="210.5" y="134.8">LED_G1</text>
<text x="224" y="134.8">BLUE</text>
<text x="229.8" y="134.8">R8</text>
<text x="233.6" y="134.8">1K</text>
<text x="63.8" y="142.5">C6</text>
<text x="137.1" y="142.5">R7</text>
<text x="30.6" y="147.5" transform="rotate(-90 30.6 147.5)">NC</text>
<text x="34.5" y="147.5" transform="rotate(-90 34.5 147.5)">NC</text>
<text x="38.4" y="147.5" transform="rotate(-90 38.4 147.5)">NC</text>
<text x="42.2" y="147.5" transform="rotate(-90 42.2 147.5)">NC</text>
<text x="63.8" y="146.4">100nF</text>
<text x="137.1" y="144.5">10K</text>
<text x="162.2" y="147.4">K1</text>
<text x="166.1" y="148.3">RESET</text>
<text x="30.6" y="151.9" transform="rotate(-90 30.6 151.9)">R13</text>
<text x="34.5" y="151.9" transform="rotate(-90 34.5 151.9)">R14</text>
<text x="38.4" y="151.9" transform="rotate(-90 38.4 151.9)">R15</text>
<text x="42.2" y="151.9" transform="rotate(-90 42.2 151.9)">R16</text>
<text x="152.6" y="150.3">22R</text>
<text x="137.1" y="156">C3</text>
<text x="137.1" y="159.9">1uF</text>
</g>
<g font-size="1.7" fill="#003f7f">
<text x="151.6" y="29.8">13</text>
<text x="151.6" y="27.9">14</text>
<text x="151.6" y="25.9">15</text>
<text x="228.8" y="25.9">1</text>
<text x="228.8" y="27.9">2</text>
<text x="228.8" y="29.8">3</text>
<text x="151.6" y="35.6">10</text>
<text x="151.6" y="33.7">11</text>
<text x="151.6" y="31.7">12</text>
<text x="228.8" y="31.7">4</text>
<text x="228.8" y="33.7">5</text>
<text x="228.8" y="35.6">6</text>
<text x="152.5" y="41.4">7</text>
<text x="152.5" y="39.4">8</text>
<text x="152.5" y="37.5">9</text>
<text x="228.8" y="37.5">7</text>
<text x="228.8" y="39.4">8</text>
<text x="228.8" y="41.4">9</text>
<text x="49.3" y="45.2">GND</text>
<text x="49.3" y="47.2">3V3</text>
<text x="72.4" y="45.2">GND</text>
<text x="72.6" y="47.2">IO23</text>
<text x="152.5" y="47.2">4</text>
<text x="152.5" y="45.2">5</text>
<text x="152.5" y="43.3">6</text>
<text x="228.8" y="43.3">10</text>
<text x="228.8" y="45.2">11</text>
<text x="228.8" y="47.2">12</text>
<text x="49.3" y="49.1">EN</text>
<text x="49.3" y="51">SENSOR_VP</text>
<text x="49.3" y="53">SENSOR_VN</text>
<text x="71.6" y="53">RXD0</text>
<text x="71.8" y="51">TXD0</text>
<text x="72.6" y="49.1">IO22</text>
<text x="152.5" y="53">1</text>
<text x="152.5" y="51">2</text>
<text x="152.5" y="49.1">3</text>
<text x="228.8" y="49.1">13</text>
<text x="228.8" y="51">14</text>
<text x="228.8" y="53">15</text>
<text x="49.3" y="54.9">IO34</text>
<text x="49.3" y="56.8">IO35</text>
<text x="49.3" y="58.7">IO32</text>
<text x="72.6" y="54.9">IO21</text>
<text x="72.6" y="58.7">IO19</text>
<text x="73.7" y="56.8">NC</text>
<text x="49.3" y="60.7">IO33</text>
<text x="49.3" y="62.6">IO25</text>
<text x="49.3" y="64.5">IO26</text>
<text x="69.6" y="64.5">IO17/NC</text>
<text x="72.6" y="60.7">IO18</text>
<text x="73.5" y="62.6">IO5</text>
<text x="49.3" y="66.5">IO27</text>
<text x="49.3" y="68.4">IO14</text>
<text x="49.3" y="70.3">IO12</text>
<text x="69.6" y="66.5">IO16/NC</text>
<text x="73.5" y="68.4">IO4</text>
<text x="73.5" y="70.3">IO0</text>
<text x="49.3" y="72.3">GND</text>
<text x="49.3" y="74.2">IO13</text>
<text x="49.3" y="76.1">SD2</text>
<text x="72.6" y="74.2">IO15</text>
<text x="72.9" y="76.1">SD1</text>
<text x="73.5" y="72.3">IO2</text>
<text x="49.3" y="78">SD3</text>
<text x="49.3" y="80">CMD</text>
<text x="72.9" y="78">SD0</text>
<text x="72.9" y="80">CLK</text>
<text x="91.8" y="134">DAT3</text>
<text x="91.8" y="135.9">CMD</text>
<text x="91.8" y="132.1">DAT2</text>
<text x="91.8" y="139.8">VDD</text>
<text x="91.8" y="141.7">CLK</text>
<text x="91.8" y="143.7">VSS2</text>
<text x="91.8" y="145.6">DAT0</text>
<text x="91.8" y="147.5">DAT1</text>
<text x="91.8" y="153.3">GND</text>
<text x="91.8" y="155.2">GND1</text>
<text x="163.2" y="151.4">1</text>
<text x="166.1" y="151.4">2</text>
</g>
<g font-size="1.7" fill="#f00">
<text x="168.4" y="28.6">IO32</text>
<text x="205.1" y="26.7">U0RXD</text>
<text x="205.1" y="24.7">U0TXD</text>
<text x="168.4" y="30.5">IO33</text>
<text x="168.4" y="32.5">IO34</text>
<text x="168.4" y="34.4">IO25</text>
<text x="205.1" y="32.5">IO22</text>
<text x="205.1" y="34.4">IO21</text>
<text x="168.4" y="40.2">IO4</text>
<text x="168.4" y="38.2">IO27</text>
<text x="168.4" y="36.3">IO26</text>
<text x="205.1" y="36.3">IO23</text>
<text x="205.1" y="38.2">IO19</text>
<text x="205.1" y="40.2">IO18</text>
<text x="25.5" y="47.9">RST/EN</text>
<text x="96.9" y="46">IO23</text>
<text x="96.9" y="47.9">IO22</text>
<text x="168.4" y="47.9">IO13</text>
<text x="168.4" y="42.1">IO2</text>
<text x="168.4" y="44">IO15</text>
<text x="168.4" y="46">IO14</text>
<text x="205.1" y="44">S_VN/39</text>
<text x="205.1" y="42.1">IO5</text>
<text x="205.1" y="47.9">RST/EN</text>
<text x="205.1" y="46">IO0</text>
<text x="25.5" y="49.8">S_VP</text>
<text x="25.5" y="51.8">S_VN/39</text>
<text x="25.5" y="53.7">IO34</text>
<text x="95" y="49.8">U0TXD</text>
<text x="95" y="51.8">U0RXD</text>
<text x="96.9" y="53.7">IO21</text>
<text x="168.4" y="49.8">IO12</text>
<text x="25.5" y="59.5">IO33</text>
<text x="25.5" y="55.6">IO35</text>
<text x="25.5" y="57.5">IO32</text>
<text x="96.9" y="57.5">IO19</text>
<text x="96.9" y="59.5">IO18</text>
<text x="25.5" y="65.3">IO27</text>
<text x="25.5" y="63.3">IO26</text>
<text x="25.5" y="61.4">IO25</text>
<text x="96.9" y="61.4">IO5</text>
<text x="25.5" y="69.1">IO12</text>
<text x="25.5" y="67.2">IO14</text>
<text x="96.9" y="69.1">IO0</text>
<text x="96.9" y="71.1">IO2</text>
<text x="96.9" y="67.2">IO4</text>
<text x="25.5" y="73">IO13</text>
<text x="96.9" y="73">IO15</text>
<text x="145.2" y="76.8">U0RXD</text>
<text x="170.3" y="77.9">U0RXD</text>
<text x="145.2" y="78.8">U0TXD</text>
<text x="145.2" y="82.6">RST/EN</text>
<text x="169.9" y="83.5">RST/EN</text>
<text x="169.9" y="79.6">U0TXD</text>
<text x="145.2" y="88.4">IO25</text>
<text x="145.2" y="84.6">IO0</text>
<text x="145.2" y="86.5">IO12</text>
<text x="169.9" y="89.3">IO25</text>
<text x="169.9" y="85.4">IO0</text>
<text x="169.9" y="87.3">IO12</text>
<text x="58.3" y="90.4">IO21</text>
<text x="86.5" y="90.4">IO32</text>
<text x="145.2" y="92.3">IO22</text>
<text x="145.2" y="90.4">IO21</text>
<text x="145.2" y="94.2">IO35</text>
<text x="169.9" y="93.1">IO22</text>
<text x="169.9" y="91.2">IO21</text>
<text x="169.9" y="95">IO35</text>
<text x="58.3" y="96.1">IO22</text>
<text x="86.5" y="96.1">IO33</text>
<text x="145.2" y="96.1">IO23</text>
<text x="145.2" y="98.1">S_VN/39</text>
<text x="145.2" y="101.9">IO25</text>
<text x="169.9" y="97">IO23</text>
<text x="169.9" y="98.9">S_VN/39</text>
<text x="215.9" y="101.9">IO35</text>
<text x="240.4" y="101.9">S_VP</text>
<text x="145.2" y="103.9">IO4</text>
<text x="145.2" y="105.8">IO26</text>
<text x="145.2" y="107.7">IO27</text>
<text x="169.9" y="106.6">IO26</text>
<text x="169.9" y="102.8">IO25</text>
<text x="169.9" y="104.7">IO4</text>
<text x="145.2" y="113.5">IO33</text>
<text x="145.2" y="111.6">IO32</text>
<text x="169.9" y="108.6">IO27</text>
<text x="169.9" y="112.4">IO32</text>
<text x="169.9" y="114.3">IO33</text>
<text x="23.6" y="136.7">IO13</text>
<text x="23.6" y="134.7">IO14</text>
<text x="23.6" y="132.8">IO2</text>
<text x="71.9" y="132.8">IO13</text>
<text x="71.9" y="134.7">IO15</text>
<text x="239.8" y="134.7">IO12</text>
<text x="23.6" y="138.6">IO15</text>
<text x="71.9" y="140.5">IO14</text>
<text x="71.9" y="144.4">IO2</text>
<text x="139.4" y="150.2">RST/EN R5</text>
</g>
<g font-size="1.7">
<text x="173.8" y="25.6">VCC3V3</text>
<text x="201.6" y="29.4">VCC3V3</text>
<text x="14.3" y="46.8">VCC3V3</text>
<text x="46" y="44">1</text>
<text x="46" y="45.9">2</text>
<text x="46" y="47.8">3</text>
<text x="78.6" y="44">38</text>
<text x="78.6" y="45.9">37</text>
<text x="78.6" y="47.8">36</text>
<text x="46" y="49.8">4</text>
<text x="46" y="51.7">5</text>
<text x="46" y="53.6">6</text>
<text x="78.6" y="49.8">35</text>
<text x="78.6" y="51.7">34</text>
<text x="78.6" y="53.6">33</text>
<text x="173.8" y="52.6">V_BAT</text>
<text x="199.6" y="52.6">VBUS</text>
<text x="46" y="55.6">7</text>
<text x="46" y="57.5">8</text>
<text x="46" y="59.4">9</text>
<text x="78.6" y="55.6">32</text>
<text x="78.6" y="57.5">31</text>
<text x="78.6" y="59.4">30</text>
<text x="45" y="61.4">10</text>
<text x="45" y="63.3">11</text>
<text x="45" y="65.2">12</text>
<text x="78.6" y="61.4">29</text>
<text x="78.6" y="63.3">28</text>
<text x="78.6" y="65.2">27</text>
<text x="144.8" y="65.3">15PIN_2.54</text>
<text x="227.8" y="64.9">15PIN_2.54</text>
<text x="45" y="67.1">13</text>
<text x="45" y="69.1">14</text>
<text x="45" y="71">15</text>
<text x="78.6" y="67.1">26</text>
<text x="78.6" y="69.1">25</text>
<text x="78.6" y="71">24</text>
<text x="45" y="72.9">16</text>
<text x="45" y="74.9">17</text>
<text x="45" y="76.8">18</text>
<text x="78.6" y="74.9">22</text>
<text x="78.6" y="76.8">21</text>
<text x="78.6" y="72.9">23</text>
<text x="45" y="78.7">19</text>
<text x="78.6" y="78.7">20</text>
<text x="25.1" y="88.1">VCC3V3</text>
<text x="202.6" y="86.2">VVBAT</text>
<text x="227.3" y="86.2">SOLAR_IN</text>
<text x="54.5" y="115.5">VCC3V3</text>
<text x="79.6" y="115.5">VCC3V3</text>
<text x="88.5" y="130.9">1</text>
<text x="60.3" y="136.4">VCC3V3</text>
<text x="88.5" y="132.8">2</text>
<text x="88.5" y="134.7">3</text>
<text x="133.6" y="132.5">VCC3V3</text>
<text x="229.8" y="136.7">R0603</text>
<text x="88.5" y="138.6">4</text>
<text x="88.5" y="140.5">5</text>
<text x="88.5" y="142.5">6</text>
<text x="88.5" y="144.4">7</text>
<text x="88.5" y="146.3">8</text>
<text x="61.8" y="152.2">GND</text>
<text x="87.5" y="154">10</text>
<text x="88.5" y="152.1">9</text>
<text x="159.9" y="150.2">1</text>
<text x="169.4" y="150.2">2</text>
<text x="35.2" y="159.9">VCC3V3</text>
<text x="79.2" y="161.8">GND</text>
<text x="222" y="173.4">Title</text>
<text x="222" y="179.2">Size</text>
<text x="229.8" y="179.2">Document Number</text>
<text x="229.8" y="175.3">T54_V1.2</text>
<text x="285.7" y="179.2">Rev</text>
<text x="222" y="185">Date:</text>
<text x="224" y="181.1">B</text>
<text x="229.8" y="181.1">ESP32</text>
<text x="232.1" y="185">Monday, October 12, 2020</text>
<text x="260.6" y="185">Sheet</text>
<text x="270.3" y="185">2</text>
<text x="276.1" y="185">of</text>
<text x="281.9" y="185">4</text>
<text x="287.7" y="181.1">V1.2</text>
</g>
<g font-size="1.4">
<text x="30.9" y="1.4">5</text>
<text x="88.9" y="1.4">4</text>
<text x="146.8" y="1.4">3</text>
<text x="204.7" y="1.4">2</text>
<text x="262.6" y="1.4">1</text>
<text x=".5" y="26.1">D</text>
<text x="292.1" y="26.1">D</text>
<text x=".5" y="71.9">C</text>
<text x="292.1" y="71.9">C</text>
<text x=".5" y="117.8">B</text>
<text x="292.1" y="117.8">B</text>
<text x=".5" y="163.6">A</text>
<text x="292.1" y="163.6">A</text>
<text x="30.9" y="186.8">5</text>
<text x="88.9" y="186.8">4</text>
<text x="146.8" y="186.8">3</text>
<text x="204.7" y="186.8">2</text>
<text x="262.6" y="186.8">1</text>
</g>
</svg>
